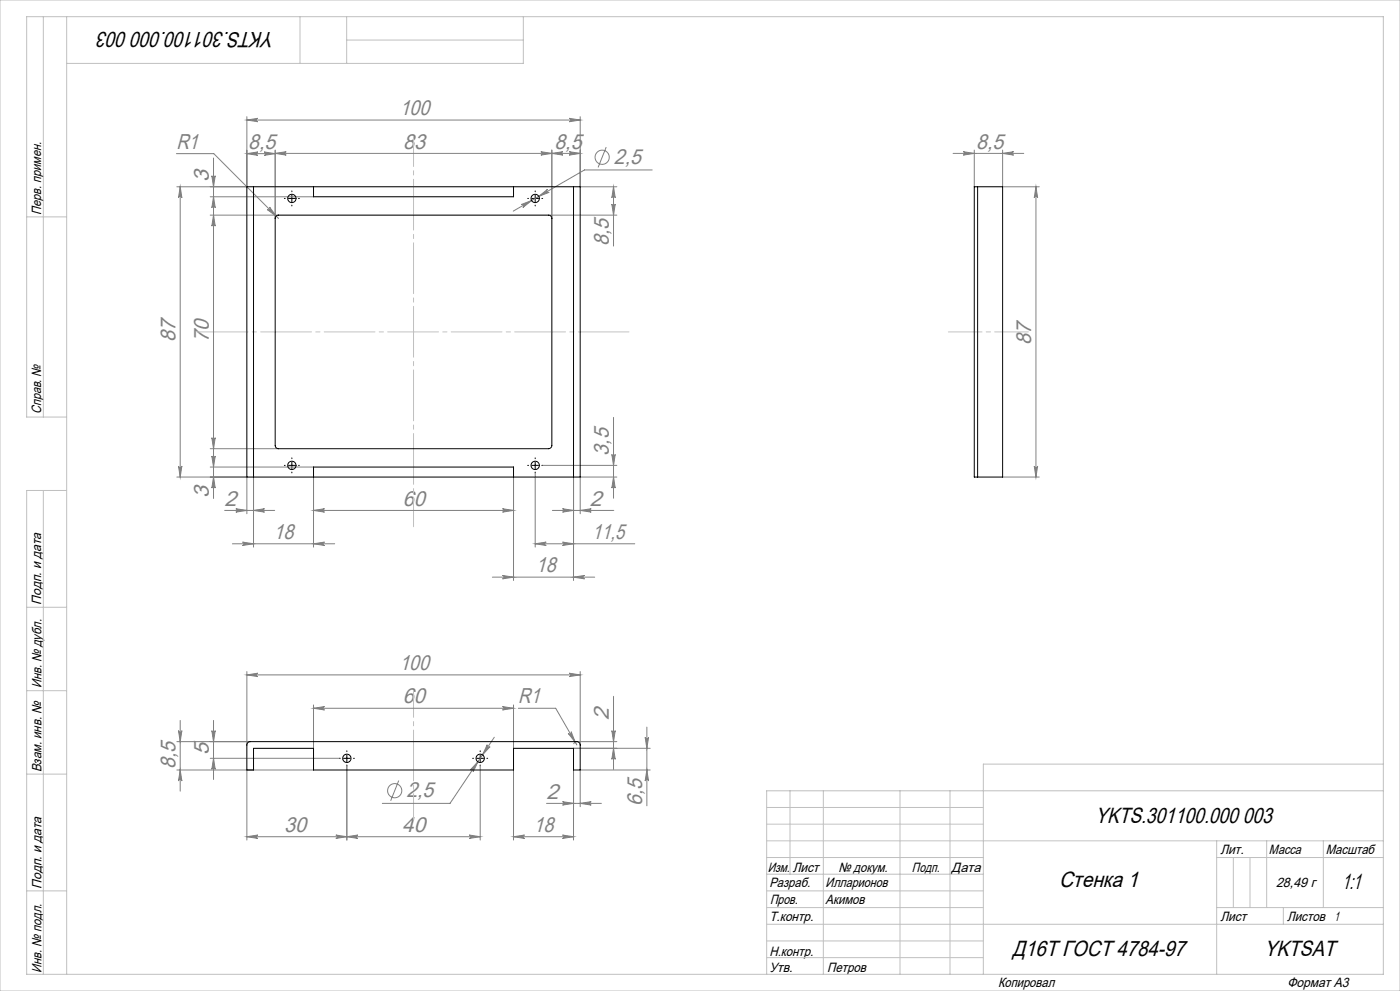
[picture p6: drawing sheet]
<svg xmlns="http://www.w3.org/2000/svg" width="420mm" height="297mm" viewBox="0 0 420 297" stroke-linecap="round" stroke-linejoin="round" font-family="sans-serif">
<g fill="none" stroke="#808080" stroke-width=".3">
<path d="M74.1 35v21h-21M74.1 36h100M74.1 36l3.3-.5a.51 .51 0 0 0-.5 .5 .51 .51 0 0 0 .5 .5zM170.8 35.5l3.3 .5-3.3 .5a.51 .51 0 0 0 .4-.5 .51 .51 0 0 0-.4-.5zM174.1 35v21h11M52.9 46.1h11.2l19.5 19.4M54.1 56v87M54.1 56l.5 3.3a.51 .51 0 0 0-.5-.5 .51 .51 0 0 0-.6 .5zM63.1 59h31M63.5 52.7a.51 .51 0 0 0 .6 .5 .51 .51 0 0 0 .5-.5l-.5 3.3zM64.1 59l.5 3.3a.51 .51 0 0 0-.5-.5 .51 .51 0 0 0-.6 .5zM64.1 47.4v102"/>
<path d="M74.1 46.1h8.5M74.1 46.1l3.3-.6a.51 .51 0 0 0-.5 .6 .51 .51 0 0 0 .5 .5zM79.3 45.5l3.3 .6-3.3 .5a.51 .51 0 0 0 .4-.5 .51 .51 0 0 0-.4-.6zM82.6 45v20.5M82.6 46h91.5M82.6 46l3.3-.5a.51 .51 0 0 0-.5 .5 .51 .51 0 0 0 .5 .5zM161.6 58.8l2.6-2a.51 .51 0 0 0-.1 .6 .51 .51 0 0 0 .7 .2zM162.3 45.5l3.3 .5-3.3 .5a.51 .51 0 0 0 .4-.5 .51 .51 0 0 0-.4-.5zM165.6 46l3.3-.5a.51 .51 0 0 0-.5 .5 .51 .51 0 0 0 .5 .5zM165.6 45v20.5M170.8 45.5l3.3 .5-3.3 .5a.51 .51 0 0 0 .4-.5 .51 .51 0 0 0-.4-.5zM181.9 44.1l-2.5 6.1"/>
<path d="M184.1 56v17.8M184.1 56l.5 3.3a.51 .51 0 0 0-.5-.5 .51 .51 0 0 0-.6 .5zM195.7 50.9h-20.3l-21.4 12.4M285.9 46h21.2M289 45.5l3.3 .5-3.3 .5a.51 .51 0 0 0 .5-.5 .51 .51 0 0 0-.5-.5zM292.3 45v11M300.8 45v11h11M300.8 46l3.3-.5a.51 .51 0 0 0-.5 .5 .51 .51 0 0 0 .5 .5zM310.8 56v87M310.8 56l.5 3.3a.51 .51 0 0 0-.5-.5 .51 .51 0 0 0-.5 .5zM63.1 64.5h20.5M64.1 64.5l.5 3.3a.51 .51 0 0 0-.5-.5 .51 .51 0 0 0-.6 .5z"/>
<path d="M80.9 62.1l2 2.7-2.7-2a.51 .51 0 0 0 .7 0 .51 .51 0 0 0 0-.7zM156.4 61.3l3.1-1.2-2.6 2.1a.51 .51 0 0 0 .1-.7 .51 .51 0 0 0-.6-.2zM164.6 64.5h20.5M183.5 61.2a.51 .51 0 0 0 .6 .5 .51 .51 0 0 0 .5-.5l-.5 3.3zM53.5 139.7a.51 .51 0 0 0 .6 .5 .51 .51 0 0 0 .5-.5l-.5 3.3zM63.1 134.5h20.5M63.1 140h31M63.5 131.2a.51 .51 0 0 0 .6 .5 .51 .51 0 0 0 .5-.5l-.5 3.3zM63.5 136.7a.51 .51 0 0 0 .6 .5 .51 .51 0 0 0 .5-.5l-.5 3.3zM162.8 139.5h22.3M183.5 136.2a.51 .51 0 0 0 .6 .5 .51 .51 0 0 0 .5-.5l-.5 3.3zM184.1 125.1v24.2"/>
<path d="M310.3 139.7a.51 .51 0 0 0 .5 .5 .51 .51 0 0 0 .5-.5l-.5 3.3zM53.1 143h21v11M64.1 143l.5 3.3a.51 .51 0 0 0-.5-.5 .51 .51 0 0 0-.6 .5zM67.4 153h15M70.8 152.5l3.3 .5-3.3 .5a.51 .51 0 0 0 .4-.5 .51 .51 0 0 0-.4-.5zM76.1 153l3.3-.5a.51 .51 0 0 0-.5 .5 .51 .51 0 0 0 .5 .5zM76.1 143v21M94.1 143v21M94.1 153h60M94.1 153l3.3-.5a.51 .51 0 0 0-.5 .5 .51 .51 0 0 0 .5 .5zM150.8 152.5l3.3 .5-3.3 .5a.51 .51 0 0 0 .4-.5 .51 .51 0 0 0-.4-.5zM154.1 143v31"/>
<path d="M160.6 141.7v22.3M165.7 153h18.4M168.8 152.5l3.3 .5-3.3 .5a.51 .51 0 0 0 .4-.5 .51 .51 0 0 0-.4-.5zM172.1 143v31M174.1 153l3.3-.5a.51 .51 0 0 0-.5 .5 .51 .51 0 0 0 .5 .5zM184.1 143l.5 3.3a.51 .51 0 0 0-.5-.5 .51 .51 0 0 0-.6 .5zM185.1 143h-11v11M300.8 143h11M69.7 163h30.7M72.8 162.5l3.3 .5-3.3 .5a.51 .51 0 0 0 .4-.5 .51 .51 0 0 0-.4-.5zM94.1 163l3.3-.5a.51 .51 0 0 0-.5 .5 .51 .51 0 0 0 .5 .5zM147.7 173h30.7"/>
<path d="M150.8 172.5l3.3 .5-3.3 .5a.51 .51 0 0 0 .4-.5 .51 .51 0 0 0-.4-.5zM160.6 163l3.3-.5a.51 .51 0 0 0-.5 .5 .51 .51 0 0 0 .5 .5zM160.6 163h29.8M168.8 162.5l3.3 .5-3.3 .5a.51 .51 0 0 0 .4-.5 .51 .51 0 0 0-.4-.5zM172.1 173l3.3-.5a.51 .51 0 0 0-.5 .5 .51 .51 0 0 0 .5 .5zM53.5 219a.51 .51 0 0 0 .6 .4 .51 .51 0 0 0 .5-.4l-.5 3.3zM54.1 215.9v21.2M63.5 219a.51 .51 0 0 0 .6 .4 .51 .51 0 0 0 .5-.4l-.5 3.3zM64.1 215.9v17.7M74.1 201.3v22M74.1 202.3h100M74.1 202.3l3.3-.5a.51 .51 0 0 0-.5 .5 .51 .51 0 0 0 .5 .5z"/>
<path d="M94.1 212.3l3.3-.5a.51 .51 0 0 0-.5 .5 .51 .51 0 0 0 .5 .5zM94.1 211.3v13M94.1 212.3h60M150.8 211.8l3.3 .5-3.3 .5a.51 .51 0 0 0 .4-.5 .51 .51 0 0 0-.4-.5zM154.1 211.3v13M155.5 212.3h11.2l6.4 11M170.5 219.8a.51 .51 0 0 0 .6 .2 .51 .51 0 0 0 .2-.7l1.3 3.1zM170.8 201.8l3.3 .5-3.3 .5a.51 .51 0 0 0 .4-.5 .51 .51 0 0 0-.4-.5zM174.1 201.3v22M183.5 219a.51 .51 0 0 0 .6 .4 .51 .51 0 0 0 .5-.4l-.5 3.3zM184.1 208.7v21.9M194.1 217.9v23.6"/>
<path d="M53.1 222.3h22M53.1 230.8h41M54.1 230.8l.5 3.3a.51 .51 0 0 0-.5-.5 .51 .51 0 0 0-.6 .5zM63.1 227.3h38.7M64.1 227.3l.5 3.3a.51 .51 0 0 0-.5-.5 .51 .51 0 0 0-.6 .5zM74.1 230.8v21M104.1 229.5v22.3M119.6 233.9l-2.4 6.1M143.4 228.3l-1.5 3a.51 .51 0 0 0-.1-.7 .51 .51 0 0 0-.7 .2zM144.1 229.5v22.3M146.2 223.2a.51 .51 0 0 0 .1 .7 .51 .51 0 0 0 .7-.1l-2.2 2.4zM148.3 221l-13.3 19.8h-20.3"/>
<path d="M154.1 230.8v21M172.1 224.3h23M172.1 230.8v21M184.1 224.3l.5 3.3a.51 .51 0 0 0-.5-.5 .51 .51 0 0 0-.6 .5zM185.1 222.3h-12l-.7 .2-.3 .5M193.5 221a.51 .51 0 0 0 .6 .4 .51 .51 0 0 0 .5-.4l-.5 3.3zM194.1 230.8l.5 3.3a.51 .51 0 0 0-.5-.5 .51 .51 0 0 0-.6 .5zM195.1 230.8h-21v11M74.1 250.8l3.3-.5a.51 .51 0 0 0-.5 .5 .51 .51 0 0 0 .5 .5zM74.1 250.8h70M100.8 250.3l3.3 .5-3.3 .5a.51 .51 0 0 0 .4-.5 .51 .51 0 0 0-.4-.5zM104.1 250.8l3.3-.5a.51 .51 0 0 0-.5 .5 .51 .51 0 0 0 .5 .5z"/>
<path d="M140.8 250.3l3.3 .5-3.3 .5a.51 .51 0 0 0 .4-.5 .51 .51 0 0 0-.4-.5zM154.1 250.8l3.3-.5a.51 .51 0 0 0-.5 .5 .51 .51 0 0 0 .5 .5zM154.1 250.8h18M164 240.8h16.4M168.8 250.3l3.3 .5-3.3 .5a.51 .51 0 0 0 .4-.5 .51 .51 0 0 0-.4-.5zM168.8 240.3l3.3 .5-3.3 .5a.51 .51 0 0 0 .4-.5 .51 .51 0 0 0-.4-.5zM174.1 240.8l3.3-.5a.51 .51 0 0 0-.5 .5 .51 .51 0 0 0 .5 .5z"/>
<circle cx="180.6" cy="47.1" r="2.13"/>
<circle cx="118.4" cy="237" r="2.13"/>
</g>
<g fill="none" stroke="#000" stroke-width=".3" stroke-dasharray="15.2 1.3 1.3 1.3">
<path d="M85.6 59.5h-.3M87.6 57.5v-.3M89.6 59.5h.2M158.6 59.5h-.3M160.6 57.5v-.3M162.6 59.5h.2M87.6 61.5v.2M160.6 61.5v.2M85.6 139.5h-.3M87.6 137.5v-.3M89.6 139.5h.2M158.6 139.5h-.3"/>
<path d="M160.6 137.5v-.3M162.6 139.5h.2M87.6 141.5v.2M160.6 141.5v.2M102.1 227.3h-.3M104.1 225.3v-.3M104.1 229.3v.2M106.1 227.3h.2M142.1 227.3h-.3M144.1 225.3v-.3M144.1 229.3v.2M146.1 227.3h.2"/>
</g>
<path d="M86.6 59.5h2M87.6 58.5v2M159.6 59.5h2M160.6 58.5v2M86.6 139.5h2M87.6 138.5v2M159.6 139.5h2M160.6 138.5v2M103.1 227.3h2M104.1 226.3v2M143.1 227.3h2M144.1 226.3v2" fill="none" stroke="#000" stroke-width=".3"/>
<path d="M124.1 245.6v-38.4" fill="none" stroke="#c0c0c0" stroke-width=".3" stroke-dasharray="15.2 1.3 1.3 1.3" stroke-dashoffset="7.5"/>
<path d="M124.1 41v116.9" fill="none" stroke="#c0c0c0" stroke-width=".3" stroke-dasharray="15.2 1.3 1.3 1.3" stroke-dashoffset="6.4"/>
<path d="M58.9 99.5h130.1" fill="none" stroke="#c0c0c0" stroke-width=".3" stroke-dasharray="15.2 1.3 1.3 1.3" stroke-dashoffset="-.3"/>
<path d="M284.5 99.5h24" fill="none" stroke="#c0c0c0" stroke-width=".3" stroke-dasharray="15.2 1.3 1.3 1.3" stroke-dashoffset="5.2"/>
<g fill="none" stroke="#c0c0c0" stroke-width=".3">
<path d="M0 0h420v297h-420zM13 5v120M20 5v287M90 5v14M104 5v14M104 12h53M157 5v14h-137M8 65h12M20 125h-12v-120h407v287h-407v-145h12M13 147v145M8 182h12M8 207h12"/>
<path d="M8 232h12M237 237v25M247 237v55M270 237v55M285 237v55M415 237h-185v55M415 229h-120v63M230 257h65M230 242h65M230 247h65M365 257h50M365 252v40"/>
<path d="M370 257v15M375 257v15M380 252v20M397 252v20M415 252h-185M8 267h12M230 262h65M230 267h65M230 272h65M365 272h50M385 272v5M415 277h-185"/>
<path d="M230 282h65M230 287h65"/>
</g>
<g fill="#808080">
<path d="M174.1 240.8l3.3-.5a.51 .51 0 0 0-.5 .5 .51 .51 0 0 0 .5 .5zM168.8 240.3l3.3 .5-3.3 .5a.51 .51 0 0 0 .4-.5 .51 .51 0 0 0-.4-.5zM150.8 211.8l3.3 .5-3.3 .5a.51 .51 0 0 0 .4-.5 .51 .51 0 0 0-.4-.5zM94.1 212.3l3.3-.5a.51 .51 0 0 0-.5 .5 .51 .51 0 0 0 .5 .5zM100.8 250.3l3.3 .5-3.3 .5a.51 .51 0 0 0 .4-.5 .51 .51 0 0 0-.4-.5zM74.1 250.8l3.3-.5a.51 .51 0 0 0-.5 .5 .51 .51 0 0 0 .5 .5z"/>
<path d="M74.1 36l3.3-.5a.51 .51 0 0 0-.5 .5 .51 .51 0 0 0 .5 .5zM170.8 35.5l3.3 .5-3.3 .5a.51 .51 0 0 0 .4-.5 .51 .51 0 0 0-.4-.5zM80.9 62.1a.51 .51 0 0 1 0 .7 .51 .51 0 0 1-.7 0l2.7 2zM156.4 61.3a.51 .51 0 0 1 .6 .2 .51 .51 0 0 1-.1 .7l2.6-2.1zM161.6 58.8l3.2-1.2a.51 .51 0 0 1-.7-.2 .51 .51 0 0 1 .1-.6zM94.1 153l3.3-.5a.51 .51 0 0 0-.5 .5 .51 .51 0 0 0 .5 .5zM150.8 152.5l3.3 .5-3.3 .5a.51 .51 0 0 0 .4-.5 .51 .51 0 0 0-.4-.5zM168.8 152.5l3.3 .5-3.3 .5a.51 .51 0 0 0 .4-.5 .51 .51 0 0 0-.4-.5zM174.1 153l3.3-.5a.51 .51 0 0 0-.5 .5 .51 .51 0 0 0 .5 .5zM74.1 46.1l3.3-.6a.51 .51 0 0 0-.5 .6 .51 .51 0 0 0 .5 .5zM79.3 45.5l3.3 .6-3.3 .5a.51 .51 0 0 0 .4-.5 .51 .51 0 0 0-.4-.6zM165.6 46l3.3-.5a.51 .51 0 0 0-.5 .5 .51 .51 0 0 0 .5 .5zM170.8 45.5l3.3 .5-3.3 .5a.51 .51 0 0 0 .4-.5 .51 .51 0 0 0-.4-.5zM289 45.5l3.3 .5-3.3 .5a.51 .51 0 0 0 .5-.5 .51 .51 0 0 0-.5-.5zM300.8 46l3.3-.5a.51 .51 0 0 0-.5 .5 .51 .51 0 0 0 .5 .5zM74.1 202.3l3.3-.5a.51 .51 0 0 0-.5 .5 .51 .51 0 0 0 .5 .5zM170.8 201.8l3.3 .5-3.3 .5a.51 .51 0 0 0 .4-.5 .51 .51 0 0 0-.4-.5zM170.5 219.8l2.1 2.6-1.3-3.1a.51 .51 0 0 1-.2 .7 .51 .51 0 0 1-.6-.2zM154.1 250.8l3.3-.5a.51 .51 0 0 0-.5 .5 .51 .51 0 0 0 .5 .5zM168.8 250.3l3.3 .5-3.3 .5a.51 .51 0 0 0 .4-.5 .51 .51 0 0 0-.4-.5zM146.2 223.2l-1.4 3 2.2-2.4a.51 .51 0 0 1-.7 .1 .51 .51 0 0 1-.1-.7zM143.4 228.3l-2.3 2.5a.51 .51 0 0 1 .7-.2 .51 .51 0 0 1 .1 .7zM104.1 250.8l3.3-.5a.51 .51 0 0 0-.5 .5 .51 .51 0 0 0 .5 .5zM140.8 250.3l3.3 .5-3.3 .5a.51 .51 0 0 0 .4-.5 .51 .51 0 0 0-.4-.5z"/>
<path d="M70.8 152.5l3.3 .5-3.3 .5a.51 .51 0 0 0 .4-.5 .51 .51 0 0 0-.4-.5zM76.1 153l3.3-.5a.51 .51 0 0 0-.5 .5 .51 .51 0 0 0 .5 .5zM72.8 162.5l3.3 .5-3.3 .5a.51 .51 0 0 0 .4-.5 .51 .51 0 0 0-.4-.5zM94.1 163l3.3-.5a.51 .51 0 0 0-.5 .5 .51 .51 0 0 0 .5 .5z"/>
<path d="M150.8 172.5l3.3 .5-3.3 .5a.51 .51 0 0 0 .4-.5 .51 .51 0 0 0-.4-.5zM172.1 173l3.3-.5a.51 .51 0 0 0-.5 .5 .51 .51 0 0 0 .5 .5zM160.6 163l3.3-.5a.51 .51 0 0 0-.5 .5 .51 .51 0 0 0 .5 .5zM168.8 162.5l3.3 .5-3.3 .5a.51 .51 0 0 0 .4-.5 .51 .51 0 0 0-.4-.5z"/>
<path d="M82.6 46l3.3-.5a.51 .51 0 0 0-.5 .5 .51 .51 0 0 0 .5 .5zM162.3 45.5l3.3 .5-3.3 .5a.51 .51 0 0 0 .4-.5 .51 .51 0 0 0-.4-.5z"/>
<path d="M64.1 59l.5 3.3a.51 .51 0 0 0-.5-.5 .51 .51 0 0 0-.6 .5zM63.5 52.7a.51 .51 0 0 0 .6 .5 .51 .51 0 0 0 .5-.5l-.5 3.3zM184.1 224.3l.5 3.3a.51 .51 0 0 0-.5-.5 .51 .51 0 0 0-.6 .5zM183.5 219a.51 .51 0 0 0 .6 .4 .51 .51 0 0 0 .5-.4l-.5 3.3zM64.1 227.3l.5 3.3a.51 .51 0 0 0-.5-.5 .51 .51 0 0 0-.6 .5zM63.5 219a.51 .51 0 0 0 .6 .4 .51 .51 0 0 0 .5-.4l-.5 3.3zM54.1 230.8l.5 3.3a.51 .51 0 0 0-.5-.5 .51 .51 0 0 0-.6 .5zM53.5 219a.51 .51 0 0 0 .6 .4 .51 .51 0 0 0 .5-.4l-.5 3.3z"/>
<path d="M54.1 56l.5 3.3a.51 .51 0 0 0-.5-.5 .51 .51 0 0 0-.6 .5zM53.5 139.7a.51 .51 0 0 0 .6 .5 .51 .51 0 0 0 .5-.5l-.5 3.3zM64.1 64.5l.5 3.3a.51 .51 0 0 0-.5-.5 .51 .51 0 0 0-.6 .5zM63.5 131.2a.51 .51 0 0 0 .6 .5 .51 .51 0 0 0 .5-.5l-.5 3.3zM63.5 136.7a.51 .51 0 0 0 .6 .5 .51 .51 0 0 0 .5-.5l-.5 3.3zM64.1 143l.5 3.3a.51 .51 0 0 0-.5-.5 .51 .51 0 0 0-.6 .5zM183.5 136.2a.51 .51 0 0 0 .6 .5 .51 .51 0 0 0 .5-.5l-.5 3.3zM184.1 143l.5 3.3a.51 .51 0 0 0-.5-.5 .51 .51 0 0 0-.6 .5zM184.1 56l.5 3.3a.51 .51 0 0 0-.5-.5 .51 .51 0 0 0-.6 .5zM183.5 61.2a.51 .51 0 0 0 .6 .5 .51 .51 0 0 0 .5-.5l-.5 3.3zM310.8 56l.5 3.3a.51 .51 0 0 0-.5-.5 .51 .51 0 0 0-.5 .5zM310.3 139.7a.51 .51 0 0 0 .5 .5 .51 .51 0 0 0 .5-.5l-.5 3.3zM193.5 221a.51 .51 0 0 0 .6 .4 .51 .51 0 0 0 .5-.4l-.5 3.3zM194.1 230.8l.5 3.3a.51 .51 0 0 0-.5-.5 .51 .51 0 0 0-.6 .5z"/>
</g>
<g fill="none" stroke="#000" stroke-width=".3">
<path d="M74.1 56h100v87h-100zM76.1 56v87M94.1 56v3h60v-3M172.1 56v87M293.3 56h-1v87h1M293.3 56h7.5v87h-7.5M293.3 56v87M82.9 64.8l.7-.3h81a1 1 0 0 1 1 1v68a1 1 0 0 1-1 1h-81a1 1 0 0 1-1-1v-68zM94.1 143v-3h60v3M74.4 222.6l.7-.3h98a1 1 0 0 1 1 1v7.5h-2v-6.5h-18v6.5h-60v-6.5h-18v6.5h-2v-7.5z"/>
<circle cx="87.6" cy="59.5" r="1.25"/>
<circle cx="160.6" cy="59.5" r="1.25"/>
<circle cx="87.6" cy="139.5" r="1.25"/>
<circle cx="160.6" cy="139.5" r="1.25"/>
<circle cx="104.1" cy="227.3" r="1.25"/>
<circle cx="144.1" cy="227.3" r="1.25"/>
</g>
<g font-size="6.6">
<text x="82.5" y="9.5" transform="rotate(-180 82.5 9.5)">YKTS.301100.000 003</text>
<text x="328.6" y="246.6">YKTS.301100.000 003</text>
<text x="317.7" y="266">Стенка 1</text>
<text x="402.7" y="266.5">1:1</text>
<text x="303.7" y="286.5">Д16Т ГОСТ 4784-97</text>
<text x="379.3" y="286.5">YKTSAT</text>
</g>
<g font-size="6.4" fill="#808080">
<text x="119.9" y="34.5">100</text>
<text x="52.9" y="44.6">R1</text>
<text x="74.5" y="44.6">8,5</text>
<text x="120.9" y="44.5">83</text>
<text x="166.3" y="44.5">8,5</text>
<text x="292.9" y="44.5">8,5</text>
<text x="184.2" y="49.1">2,5</text>
<text x="62.6" y="54.5" transform="rotate(-90 62.6 54.5)">3</text>
<text x="182.6" y="73.8" transform="rotate(-90 182.6 73.8)">8,5</text>
<text x="52.6" y="102.6" transform="rotate(-90 52.6 102.6)">87</text>
<text x="62.6" y="102.6" transform="rotate(-90 62.6 102.6)">70</text>
<text x="309.3" y="103.3" transform="rotate(-90 309.3 103.3)">87</text>
<text x="182.6" y="136.6" transform="rotate(-90 182.6 136.6)">3,5</text>
<text x="62.6" y="149.4" transform="rotate(-90 62.6 149.4)">3</text>
<text x="67.4" y="151.5">2</text>
<text x="120.8" y="151.5">60</text>
<text x="177" y="151.5">2</text>
<text x="82.1" y="161.5">18</text>
<text x="177.7" y="161.5">11,5</text>
<text x="160.7" y="171.5">18</text>
<text x="119.8" y="200.8">100</text>
<text x="120.9" y="210.8">60</text>
<text x="155.5" y="210.8">R1</text>
<text x="182.6" y="215.8" transform="rotate(-90 182.6 215.8)">2</text>
<text x="62.6" y="226.3" transform="rotate(-90 62.6 226.3)">5</text>
<text x="52.6" y="230.4" transform="rotate(-90 52.6 230.4)">8,5</text>
<text x="121.9" y="238.9">2,5</text>
<text x="164" y="239.3">2</text>
<text x="192.6" y="241.5" transform="rotate(-90 192.6 241.5)">6,5</text>
<text x="85.2" y="249.3">30</text>
<text x="120.7" y="249.3">40</text>
<text x="160.1" y="249.3">18</text>
</g>
<g font-size="4">
<text x="12.4" y="64.4" transform="rotate(-90 12.4 64.4)">Перв. примен.</text>
<text x="12.4" y="124.1" transform="rotate(-90 12.4 124.1)">Справ. №</text>
<text x="12.4" y="181.3" transform="rotate(-90 12.4 181.3)">Подп. и дата</text>
<text x="12.4" y="206.3" transform="rotate(-90 12.4 206.3)">Инв. № дубл.</text>
<text x="12.5" y="231.4" transform="rotate(-90 12.5 231.4)">Взам. инв. №</text>
<text x="366.1" y="256">Лит.</text>
<text x="380.7" y="256">Масса</text>
<text x="397.7" y="256">Масштаб</text>
<text x="230.3" y="261.2">Изм.</text>
<text x="237.8" y="261.2">Лист</text>
<text x="251.6" y="261.2">№ докум.</text>
<text x="273.6" y="261.2">Подп.</text>
<text x="285.5" y="261.2">Дата</text>
<text x="12.5" y="266.4" transform="rotate(-90 12.5 266.4)">Подп. и дата</text>
<text x="230.8" y="265.7">Разраб.</text>
<text x="247.7" y="265.7">Илларионов</text>
<text x="382.8" y="265.9">28,49 г</text>
<text x="231" y="271">Пров.</text>
<text x="247.7" y="271">Акимов</text>
<text x="230.8" y="276.1">Т.контр.</text>
<text x="366.1" y="276.1">Лист</text>
<text x="386.1" y="276.1">Листов</text>
<text x="400.3" y="276">1</text>
<text x="230.8" y="286.4">Н.контр.</text>
<text x="12.5" y="291.5" transform="rotate(-90 12.5 291.5)">Инв. № подл.</text>
<text x="230.8" y="291.2">Утв.</text>
<text x="248.1" y="291.2">Петров</text>
<text x="299.4" y="295.7">Копировал</text>
<text x="386.2" y="295.7">Формат А3</text>
</g>
</svg>
